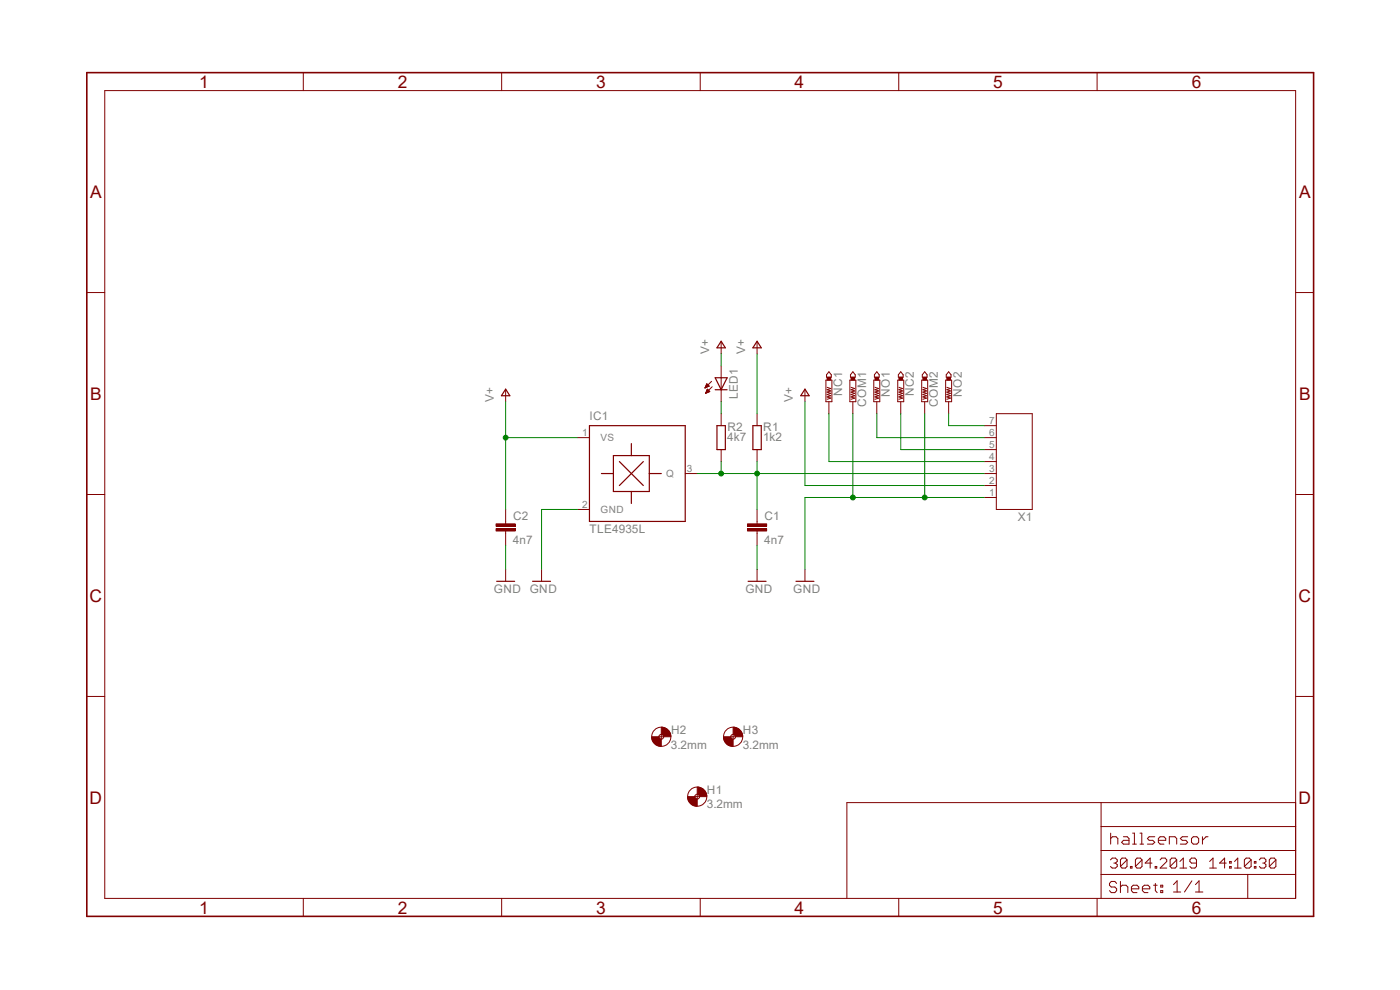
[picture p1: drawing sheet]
<svg xmlns="http://www.w3.org/2000/svg" width="297mm" height="210mm" viewBox="0 0 297 210" stroke-linecap="round" stroke-linejoin="round" font-family="sans-serif">
<path d="M107.3 82.5l.9 1.4h-1.8zM125.1 90.3h20.3v20.3h-20.3zM130.1 96.6h7.7v7.7h-7.7zM131.4 97.9l5.1 5.1M133.9 94.1v2.5M136.5 97.9l-5.1 5.1M127.6 100.5h2.5M133.9 104.3v2.5M137.8 100.5h2.5M113 123.3h3.8" fill="none" stroke="#800000" stroke-width=".25"/>
<g fill="none" stroke="#800000" stroke-width=".21">
<path d="M22.2 19.2h252.7v171.4h-252.7zM64.3 15.4v3.8M106.4 15.4v3.8M148.5 15.4v3.8M190.7 15.4v3.8M232.7 15.4v3.8M18.4 62.1h3.8M274.9 62.1h3.8M107.3 82.7v2.5M122.5 92.8h2.6M18.4 104.9h3.8M122.5 108.1h2.6"/>
<path d="M145.4 100.5h2.5M160.6 110.6v.5M160.6 112.6v.6M274.9 104.9h3.8M114.9 120.8v2.5M18.4 147.7h3.8M274.9 147.7h3.8M233.6 170.3v20.3M233.6 175.3h41.3M235.6 176.7v2.4M235.6 177.9l.4-.4h.8l.4 .4v1.2M238.3 177.5h.8l.4 .4v1.2h-1.2l-.3-.4 .3-.4h1.2"/>
<path d="M240.3 179.1h.8M240.3 176.7h.4v2.4M241.9 179.1h.7M241.9 176.7h.3v2.4M245 177.5h-1.2l-.4 .4 .4 .4h.8l.4 .4-.4 .4h-1.2M245.7 178.3h1.6v-.4l-.4-.4h-.8l-.4 .4v.8l.4 .4h.8M248.1 179.1v-1.6h1.2l.3 .4v1.2M252 177.5h-1.2l-.4 .4 .4 .4h.8l.4 .4-.4 .4h-1.2M253.2 177.5h.7l.4 .4v.8l-.4 .4h-.7l-.4-.4v-.8zM255.1 177.5v1.6M256.3 177.5h-.4l-.8 .8M274.9 170.3h-95.2v20.3"/>
<path d="M64.3 190.6v3.8M106.4 190.6v3.8M148.5 190.6v3.8M190.7 190.6v3.8M232.7 190.6v3.8M233.6 185.5h41.3M233.6 180.4h41.3M235.6 182.4l.4-.4h.6l.4 .4v.4l-.4 .3M236.3 183.1h.3M236.6 183.1l.4 .3v.4l-.4 .3h-.6l-.4-.3M236.9 187.4l-.4-.4h-.7l-.4 .4v.4l.4 .4h.7l.4 .4v.3l-.4 .5h-.7l-.4-.5M237.7 187v2.4"/>
<path d="M237.7 188.2l.4-.4h.8l.4 .4v1.2M239.1 182.4l-.3-.4h-.8l-.3 .4v1.4M239.1 182.4v1.4l-.3 .3h-.8l-.3-.3M239.1 182.4l-1.4 1.4M239.8 183.8h.4v.3h-.4zM240 188.6h1.6v-.4l-.4-.4h-.8l-.4 .4v.7l.4 .5h.8M242.3 182.4l-.4-.4h-.7l-.3 .4v1.4M242.3 182.4v1.4l-.4 .3h-.7l-.3-.3M242.3 182.4l-1.4 1.4M242.4 188.6h1.5v-.4l-.4-.4h-.7l-.4 .4v.7l.4 .5h.7M244.4 183.1h-1.4l1-1.1v2.1M244.7 187.8h.8"/>
<path d="M245.1 183.8h.3v.3h-.3zM245.1 187.4v1.5l.4 .5M246.1 182.4l.4-.4h.7l.3 .4v.4l-1.4 1.3h1.4M246.3 187.8h.4v.4h-.4zM246.3 188.9h.4v.5h-.4zM249 187.7l.7-.8v2.3M249 189.2h1.5M249.6 182.4v1.4l-.3 .3h-.7l-.4-.3M249.6 182.4l-.3-.4h-.7l-.4 .4v1.4M249.6 182.4l-1.4 1.4M250.3 184.1h1.5M250.3 182.8l.7-.8v2.1"/>
<path d="M252.9 186.9l-1.6 2.3M253.6 189.2h1.6M253.6 187.7l.8-.8v2.3M253.8 183.1h-1l-.4-.3v-.4l.4-.4h.7l.3 .4v1.4l-.3 .3h-.7l-.4-.3M256.6 184.1h1.5M256.6 182.8l.7-.8v2.1M260.1 183.1h-1.4l1.1-1.1v2.1M260.9 182.8h.3v.3h-.3zM260.9 183.8h.3v.3h-.3zM261.9 184.1h1.4M261.9 182.8l.7-.8v2.1M264.7 185.5v5.1"/>
<path d="M265.4 182.4l-.4-.4h-.6l-.4 .4v1.4M265.4 182.4v1.4l-.4 .3h-.6l-.4-.3M265.4 182.4l-1.4 1.4M266.1 182.8h.3v.3h-.3zM266.1 183.8h.3v.3h-.3zM267.2 182.4l.3-.4h.7l.4 .4v.4l-.4 .3M267.9 183.1h.3M268.2 183.1l.4 .3v.4l-.4 .3h-.7l-.3-.3M270.7 182.4l-.4-.4h-.7l-.3 .4v1.4M270.7 182.4v1.4l-.4 .3h-.7l-.3-.3M270.7 182.4l-1.4 1.4"/>
</g>
<path d="M18.4 15.4h260.3v179h-260.3z" fill="none" stroke="#800000" stroke-width=".34"/>
<path d="M158.6 112.1h4v.5h-4z" fill-rule="evenodd" fill="#800000"/>
<path d="M158.6 112.1h4v.5h-4z" fill="none" stroke="#800000" stroke-width=".21"/>
<path d="M158.6 111.1h4v.5h-4z" fill-rule="evenodd" fill="#800000"/>
<path d="M107.3 110.6v.5M107.3 112.6v.6M158.6 111.1h4v.5h-4zM160.6 108.1v2.5M160.6 113.2v2.5" fill="none" stroke="#800000" stroke-width=".21"/>
<path d="M105.2 112.1h4.1v.5h-4.1z" fill-rule="evenodd" fill="#800000"/>
<path d="M105.2 112.1h4.1v.5h-4.1z" fill="none" stroke="#800000" stroke-width=".21"/>
<path d="M105.2 111.1h4.1v.5h-4.1z" fill-rule="evenodd" fill="#800000"/>
<path d="M160.6 72.5v2.6M160.6 87.8v2.5M160.6 95.4v2.5M170.8 82.7v2.5M105.2 111.1h4.1v.5h-4.1zM107.3 108.1v2.5M107.3 113.2v2.5M107.3 120.8v2.5M160.6 120.8v2.5M170.8 120.8v2.5" fill="none" stroke="#800000" stroke-width=".21"/>
<path d="M160.6 72.4l.9 1.4h-1.8zM159.7 90.3h1.8v5.1h-1.8zM170.8 82.5l.9 1.4h-1.8zM105.4 123.3h3.8M158.7 123.3h3.8M168.9 123.3h3.8" fill="none" stroke="#800000" stroke-width=".25"/>
<path d="M147.9 167a2.05 2.05 0 0 1 2 2h-1.5l-.1-.3-.4-.2z" fill-rule="evenodd" fill="#800000"/>
<path d="M147.9 167a2.05 2.05 0 0 1 2 2h-1.5l-.1-.3-.4-.2z" fill="none" stroke="#800000" stroke-width=".21"/>
<path d="M145.9 169h1.5a.45 .45 0 0 0 .5 .5v1.5a1.97 1.97 0 0 1-2-2z" fill-rule="evenodd" fill="#800000"/>
<g fill="none" stroke="#800000" stroke-width=".21">
<path d="M145.9 169h1.5a.45 .45 0 0 0 .5 .5v1.5a1.97 1.97 0 0 1-2-2zM147.4 169h1M147.9 168.5v1"/>
<circle cx="147.9" cy="169" r="2.04"/>
<circle cx="147.9" cy="169" r=".51"/>
</g>
<path d="M140.3 154.3a2.05 2.05 0 0 1 2 2h-1.5l-.1-.3-.4-.2z" fill-rule="evenodd" fill="#800000"/>
<path d="M140.3 154.3a2.05 2.05 0 0 1 2 2h-1.5l-.1-.3-.4-.2z" fill="none" stroke="#800000" stroke-width=".21"/>
<path d="M138.3 156.3h1.5l.2 .4 .3 .1v1.5a1.97 1.97 0 0 1-2-2z" fill-rule="evenodd" fill="#800000"/>
<g fill="none" stroke="#800000" stroke-width=".21">
<path d="M138.3 156.3h1.5l.2 .4 .3 .1v1.5a1.97 1.97 0 0 1-2-2zM139.8 156.3h1M140.3 155.8v1"/>
<circle cx="140.3" cy="156.3" r="2.04"/>
<circle cx="140.3" cy="156.3" r=".51"/>
</g>
<path d="M155.5 154.3a2.05 2.05 0 0 1 2.1 2h-1.6l-.1-.3-.4-.2z" fill-rule="evenodd" fill="#800000"/>
<path d="M155.5 154.3a2.05 2.05 0 0 1 2.1 2h-1.6l-.1-.3-.4-.2z" fill="none" stroke="#800000" stroke-width=".21"/>
<path d="M153.5 156.3h1.5a.45 .45 0 0 0 .5 .5v1.5a1.92 1.92 0 0 1-2-2z" fill-rule="evenodd" fill="#800000"/>
<g fill="none" stroke="#800000" stroke-width=".21">
<path d="M175.9 78.9l.5 .6v.5h-1.1v-.5zM175.2 80.6h1.3v4.6h-1.3zM175.5 82.2l.7 .2-.7 .3 .7 .2-.7 .3 .7 .2-.7 .3 .7 .2-.7 .3 .7 .3-.7 .2M153.5 156.3h1.5a.45 .45 0 0 0 .5 .5v1.5a1.92 1.92 0 0 1-2-2zM155 156.3h1M155.5 155.8v1"/>
<circle cx="155.5" cy="156.3" r="2.04"/>
<circle cx="155.5" cy="156.3" r=".51"/>
</g>
<path d="M175.5 80.1h.7v.5h-.7z" fill-rule="evenodd" fill="#800000"/>
<path d="M180.9 78.9l.5 .6v.5h-1v-.5zM175.5 80.1h.7v.5h-.7zM175.9 85.2v2.6M180.3 80.6h1.3v4.6h-1.3zM180.6 82.2l.7 .2-.7 .3 .7 .2-.7 .3 .7 .2-.7 .3 .7 .2-.7 .3 .7 .3-.7 .2" fill="none" stroke="#800000" stroke-width=".21"/>
<path d="M180.6 80.1h.7v.5h-.7z" fill-rule="evenodd" fill="#800000"/>
<path d="M186 78.9l.5 .6v.5h-1v-.5zM180.6 80.1h.7v.5h-.7zM180.9 85.2v2.6M185.4 80.6h1.2v4.6h-1.2zM185.6 82.2l.8 .2-.8 .3 .8 .2-.8 .3 .8 .2-.8 .3 .8 .2-.8 .3 .8 .3-.8 .2" fill="none" stroke="#800000" stroke-width=".21"/>
<path d="M185.6 80.1h.8v.5h-.8z" fill-rule="evenodd" fill="#800000"/>
<path d="M191.1 78.9l.5 .6v.5h-1v-.5zM185.6 80.1h.8v.5h-.8zM186 85.2v2.6M190.5 80.6h1.2v4.6h-1.2zM190.7 82.2l.8 .2-.8 .3 .8 .2-.8 .3 .8 .2-.8 .3 .8 .2-.8 .3 .8 .3-.8 .2" fill="none" stroke="#800000" stroke-width=".21"/>
<path d="M190.7 80.1h.8v.5h-.8z" fill-rule="evenodd" fill="#800000"/>
<path d="M196.2 78.9l.5 .6v.5h-1v-.5zM190.7 80.1h.8v.5h-.8zM191.1 85.2v2.6M195.5 80.6h1.3v4.6h-1.3zM195.8 82.2l.8 .2-.8 .3 .8 .2-.8 .3 .8 .2-.8 .3 .8 .2-.8 .3 .8 .3-.8 .2" fill="none" stroke="#800000" stroke-width=".21"/>
<path d="M195.8 80.1h.8v.5h-.8z" fill-rule="evenodd" fill="#800000"/>
<path d="M201.3 78.9l.5 .6v.5h-1.1v-.5zM195.8 80.1h.8v.5h-.8zM196.2 85.2v2.6M200.6 80.6h1.3v4.6h-1.3zM200.9 82.2l.7 .2-.7 .3 .7 .2-.7 .3 .7 .2-.7 .3 .7 .2-.7 .3 .7 .3-.7 .2" fill="none" stroke="#800000" stroke-width=".21"/>
<path d="M200.9 80.1h.7v.5h-.7z" fill-rule="evenodd" fill="#800000"/>
<g fill="none" stroke="#800000" stroke-width=".21">
<path d="M153 72.5v2.6M153 77.6v7.6M149.6 82.3h.1M149.6 82.2h.2M149.6 82.1h.4M149.7 82h.5M149.7 83.4h.1M149.7 81.9h.8M149.7 83.4h.2M149.8 81.8h.6M149.8 83.3h.4M149.8 81.7h.5"/>
<path d="M149.8 83.2h.5M149.9 81.7h.3M149.9 81.6h.2M149.9 83.1h.6M149.9 81.5h.1M149.9 83h.6M149.9 82.9h.5M149.9 82.8h.4M150 82.7h.2M150 82.6h.2M150.1 82.5l.5 .6-.9 .3zM150.5 81.9l-.6-.5-.3 .9"/>
<path d="M150.5 81.9l-.9 .4M151 80.9l-1.4 1.4M151.1 82l-1.4 1.4M153 87.8v2.5M153 95.4v2.5M200.9 80.1h.7v.5h-.7zM201.3 85.2v2.6M208.8 97.9h2.6M208.8 95.4h2.6M208.8 92.8h2.6M208.8 90.3h2.6M211.4 87.8h7.6v20.3h-7.6z"/>
<path d="M208.8 100.5h2.6M208.8 103h2.6M208.8 105.5h2.6"/>
</g>
<path d="M153 72.4l.9 1.4h-1.8zM151.7 80.1h2.6l-1.3 2.6zM151.7 82.7h2.6M152.1 90.3h1.8v5.1h-1.8z" fill="none" stroke="#800000" stroke-width=".25"/>
<path d="M180.9 87.8v17.7M107.3 115.7v5.1M122.5 108.1h-7.6v12.7M160.6 115.7v5.1M208.8 105.5h-38v15.3" fill="none" stroke="#008000" stroke-width=".21"/>
<circle cx="180.9" cy="105.5" r=".51" fill="#008000"/>
<g fill="none" stroke="#008000" stroke-width=".21">
<path d="M196.2 87.8v17.7"/>
<circle cx="180.9" cy="105.5" r=".51"/>
</g>
<circle cx="196.2" cy="105.5" r=".51" fill="#008000"/>
<g fill="none" stroke="#008000" stroke-width=".21">
<path d="M107.3 85.2v22.9M107.3 92.8h15.2"/>
<circle cx="196.2" cy="105.5" r=".51"/>
</g>
<circle cx="107.3" cy="92.8" r=".51" fill="#008000"/>
<g fill="none" stroke="#008000" stroke-width=".21">
<path d="M153 75.1v2.5M160.6 75.1v12.7M160.6 97.9v10.2M170.8 85.2v17.8h38M147.9 100.5h12.7"/>
<circle cx="107.3" cy="92.8" r=".51"/>
</g>
<circle cx="160.6" cy="100.5" r=".51" fill="#008000"/>
<g fill="none" stroke="#008000" stroke-width=".21">
<path d="M153 97.9v2.6M160.6 100.5h48.2"/>
<circle cx="160.6" cy="100.5" r=".51"/>
</g>
<circle cx="153" cy="100.5" r=".51" fill="#008000"/>
<g fill="none" stroke="#008000" stroke-width=".21">
<path d="M153 85.2v2.6M175.9 87.8v10.1h32.9M186 87.8v5h22.8M191.1 87.8v7.6h17.7M201.3 87.8v2.5h7.5"/>
<circle cx="153" cy="100.5" r=".51"/>
</g>
<g font-size="3.7" fill="#800000">
<text x="42.2" y="18.6">1</text>
<text x="84.4" y="18.6">2</text>
<text x="126.5" y="18.6">3</text>
<text x="168.6" y="18.6">4</text>
<text x="210.7" y="18.6">5</text>
<text x="252.8" y="18.6">6</text>
<text x="19.1" y="42">A</text>
<text x="275.6" y="42">A</text>
<text x="19.1" y="84.8">B</text>
<text x="275.6" y="84.8">B</text>
<text x="19" y="127.6">C</text>
<text x="275.5" y="127.6">C</text>
<text x="19" y="170.5">D</text>
<text x="275.5" y="170.5">D</text>
<text x="42.2" y="193.8">1</text>
<text x="84.4" y="193.8">2</text>
<text x="126.5" y="193.8">3</text>
<text x="168.6" y="193.8">4</text>
<text x="210.7" y="193.8">5</text>
<text x="252.8" y="193.8">6</text>
</g>
<g font-size="2.5" fill="#808080">
<text x="150.5" y="75" transform="rotate(-90 150.5 75)">V+</text>
<text x="158.1" y="75" transform="rotate(-90 158.1 75)">V+</text>
<text x="104.7" y="85.2" transform="rotate(-90 104.7 85.2)">V+</text>
<text x="125.1" y="89">IC1</text>
<text x="156.5" y="84.7" transform="rotate(-90 156.5 84.7)">LED1</text>
<text x="168.2" y="85.2" transform="rotate(-90 168.2 85.2)">V+</text>
<text x="178.6" y="84" transform="rotate(-90 178.6 84)">NC1</text>
<text x="183.7" y="86.3" transform="rotate(-90 183.7 86.3)">COM1</text>
<text x="188.8" y="84.2" transform="rotate(-90 188.8 84.2)">NO1</text>
<text x="193.9" y="84" transform="rotate(-90 193.9 84)">NC2</text>
<text x="199" y="86.3" transform="rotate(-90 199 86.3)">COM2</text>
<text x="204" y="84.2" transform="rotate(-90 204 84.2)">NO2</text>
<text x="154.3" y="93.6">4k7</text>
<text x="154.3" y="91.4">R2</text>
<text x="161.9" y="93.6">1k2</text>
<text x="161.9" y="91.4">R1</text>
<text x="108.8" y="110.2">C2</text>
<text x="125.1" y="113.2">TLE4935L</text>
<text x="162.2" y="110.2">C1</text>
<text x="215.9" y="110.6">X1</text>
<text x="108.8" y="115.3">4n7</text>
<text x="162.1" y="115.3">4n7</text>
<text x="104.8" y="125.9">GND</text>
<text x="112.4" y="125.9">GND</text>
<text x="158.1" y="125.9">GND</text>
<text x="168.3" y="125.9">GND</text>
<text x="142.4" y="155.7">H2</text>
<text x="157.6" y="155.7">H3</text>
<text x="142.3" y="158.8">3.2mm</text>
<text x="157.6" y="158.8">3.2mm</text>
<text x="149.9" y="171.5">3.2mm</text>
<text x="150" y="168.4">H1</text>
</g>
<g font-size="2.1" fill="#808080">
<text x="209.8" y="90">7</text>
<text x="123.5" y="92.5">1</text>
<text x="127.4" y="93.6">VS</text>
<text x="209.8" y="95">5</text>
<text x="209.8" y="92.5">6</text>
<text x="141.4" y="101.2">Q</text>
<text x="145.7" y="100.1">3</text>
<text x="209.8" y="100.1">3</text>
<text x="209.8" y="97.6">4</text>
<text x="123.5" y="107.7">2</text>
<text x="209.8" y="102.7">2</text>
<text x="209.8" y="105.2">1</text>
<text x="127.4" y="108.8">GND</text>
</g>
</svg>
